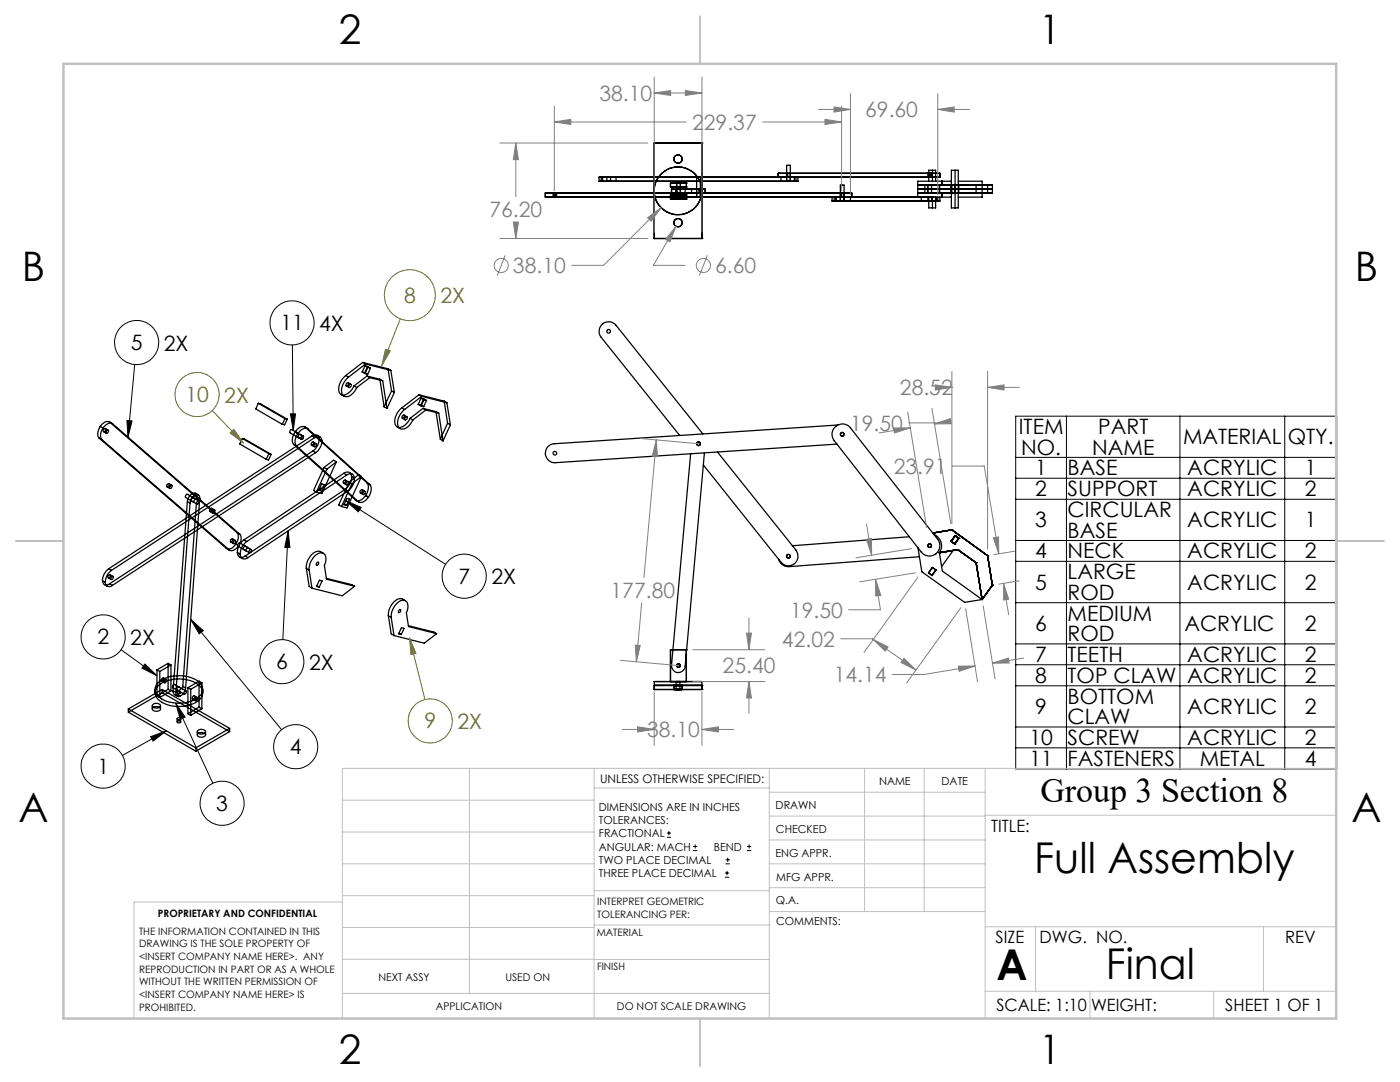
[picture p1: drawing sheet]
<svg xmlns="http://www.w3.org/2000/svg" width="279mm" height="216mm" viewBox="0 0 279 216" stroke-linecap="round" stroke-linejoin="round" font-family="sans-serif">
<g fill="none" stroke="#000" stroke-width=".25">
<path d="M108.8 38.5h1.8M108.8 39.3h1.8M108.8 38.5h2.1v.8h-2.1M108.8 38.5v.8M110.4 38.5h.7zM110.4 39.3h.7zM110.4 38.5v.8M110.6 39.3h57.4M110.6 38.5h57.4M110.6 38.5v.8M111.1 38.5v.8M119.6 35.3v.9"/>
<path d="M120 35.3h-.4h.7M120 36.2h-.4h.7M120 35.3h65.7M120 36.2h38.9M120 35.3v.9M120.3 35.3h2.6v.9h-2.6M120.3 35.3v.9M121.1 35.3h.7zM121.1 36.2h.7zM121.1 35.3v.9M121.8 35.3v.9M130.6 28.5h.1"/>
<path d="M130.6 28.5v19.1M130.6 28.5h9.5M133.8 37.3h.1M133.8 36.5h.1M133.8 38.9h.1M133.8 39.7h.1M133.8 36.5v.8M133.8 38.9v.8M133.8 37.3h3.2M133.8 36.5h3.2M133.8 38.9h3.2M133.8 39.7h3.2"/>
<path d="M134 37.7h6.7M134 37.7h2.7v.8h-2.7zM135 36.5h.8v3.2h-.8zM135 37.3h.8M135 38.9h.8M135 37.8l-.1 .3 .1 .2M137 37.3h.1M137 36.5h.1M137 38.9h.1M137 39.7h.1M137 36.5v.8M137 38.9v.8"/>
<path d="M139 36.2h.8zM139 39.3h.8M139 38.5h.8zM139 35.3v4M139.1 35.3h.7zM139.5 37.7h-1.5v.8h1.5M139.5 37.7h1.2M139.5 37.7v.8M139.7 36.2a4.8 4.8 0 0 0-8.2-.9 4.8 4.8 0 0 0 3.2 7.6 4.8 4.8 0 0 0 5.1-6.5M139.8 35.3v4M140.1 28.5h.1M140.1 28.5v19.1"/>
<path d="M140.7 37.7v.8h-1.2M155.3 34.6h1.9M155.3 34.6h2.4M155.3 35.3h1.7M155.3 34.6h.1M155.3 35.3h.1M155.3 34.6v.7M157 36.2v-3.2h.7v3.2M157 36.2h.7M157 35.3h.7M157 35.3h-1.1v.9h1.1M157.2 34.6v.7h-1.9"/>
<path d="M157.2 34.6h28.5M157.7 35.3h.8M157.7 36.2h.8M158.5 35.3h.7h-.3v.9M158.5 36.2h.7h-.3M158.5 35.3v.9M159.2 35.3v.9M166.1 39.3v.8M166.8 39.3h-.7h.4v.8M166.8 39.3v.8M166.9 39.3h2.8v.8h-2.8M167.7 39.3h.8z"/>
<path d="M167.7 38.5h2.3M168 38.5h2M168 39.3h2M168 38.5v.8M168.5 39.3h1.5M168.5 39.3h17.9M170 38.5v.8M183.9 39.3v.8h2.8M184.6 37.7h13.4M184.6 36.9v1.6M185.1 38.5h-1.9h4.7v.8M185.1 37.7h-1.9h4.3"/>
<path d="M185.1 36.9v1.6M185.1 36.9h12.9v1.6h-12.9M185.2 34.6h.7zM185.2 35.3h.7zM185.2 37.7h.7zM185.2 34.6v.7M185.2 39.3v.8M185.3 36.2v-2.2h1.4v2.2M185.3 39.3v2.2h1.4v-2.2M185.7 34.6h1.9M185.7 35.3h1.9M185.7 34.6v.7"/>
<path d="M185.9 34.6v.7M185.9 36.9v1.6M185.9 39.3v.8M186.1 34v2.2M186.1 39.3v2.2M186.8 39.3v.8h.8h-.5M187.1 39.3v.8M187.5 36.9v1.6M187.5 34.6h-2.1v.7h2.1M187.5 34.6v.7M187.5 34.6h.1M187.5 35.3h.1"/>
<path d="M187.6 39.3v.8M187.9 36.2h-4.7v3.1h4.7M187.9 36.2v.7h-4.7h1.9M187.9 39.3h2M187.9 36.2h2M188.1 36.2v.7M188.1 38.5v.8M189.8 36.9v1.6M189.9 34h1.3v7.5h-1.3zM190 36.9v1.6M190.6 34v7.5M191.2 36.2h4.8v3.1h-4.8"/>
<path d="M191.3 36.9v1.6M194.8 36.9v1.6M197.1 36.9v1.6M130.6 47.6h.1M130.6 47.6h9.5M140.1 47.6h.1M166.5 40.1h-.4h.7M166.5 40.1h1.2M167.7 40.1v-3.2h.8v3.2M167.7 40.1h.8M168.5 40.1h18.6M185.2 40.1h.7z"/>
<path d="M68.1 78.7l.6 .4M69 74.9a3.1 3.1 0 0 0-1.2 3.6 1.16 1.16 0 0 0 1.7-.1l.7-.6 .5-.8M69 74.9l.6 .3M69.1 77l.6 .3M69.1 76.5l.2-.2a.3 .3 0 0 1 .2 .5 .3 .3 0 0 1-.5 .1zM69.5 76.3l.5 .4M69.6 75.2a3.1 3.1 0 0 0-1.2 3.6 1.31 1.31 0 0 0 2-.3l.8-1.2M69.8 76.7h.1a.31 .31 0 0 1 .1 .4 .31 .31 0 0 1-.4 .1zM70.7 77l.5 .3M72.3 74.2l.5 .3M72.3 74.2l.5 .2M72.4 72.3l-3.4 2.6"/>
<path d="M72.4 72.3l.6 .3M72.4 72.3l5 1.3M72.8 74.4l.6 .3M72.8 73l.6 .1M72.8 73l.6 .3M72.8 73l-.5 1.2M72.8 74.5l.6 .2M73 72.6l-3.4 2.6M73 72.6l5 1.3M73.2 75l-2.5 2M73.2 75l.6 .4M73.2 75l2.6 .7"/>
<path d="M73.4 73.1l.5 .3M73.4 73.1l-.6 1.3M73.4 73.3l.5 .1M73.4 73.3l-.6 1.2M73.8 75.4l-2.6 1.9M73.8 75.4l2.6 .6M73.9 73.4l-.5 1.3M75.8 75.7l.6 .3M75.8 75.7l.9 5.5M76.4 76l.8 5.5M77.4 73.6l.6 .3M77.4 73.6l.7 4.4"/>
<path d="M78 73.9l.7 4.4M78.1 78l.6 .3M78.1 78l-1.4 3.2M78.7 78.3l-1.5 3.2M83.6 78.8l-3.4 2.6M83.6 78.8l.6 .3M83.6 78.8l5.1 1.2M84 79.4l.6 .2M84 79.4l.6 .4M84 79.4l-.5 1.3M84.2 79.1l-3.4 2.6M84.2 79.1l5 1.3"/>
<path d="M84.6 79.6l.5 .3M84.6 79.6l-.6 1.2M84.6 79.8l.5 .1M84.6 79.8l-.6 1.2M85.1 79.9l-.5 1.2M19.8 87.4l25.4 22M19.8 87.4l.6 .3M20 85.1a1.5 1.5 0 0 1 1.9-.9l25.4 22.1M20 85.1a1.98 1.98 0 0 0-.2 2.3M20 85.1l.6 .3M20.4 87.7l25.3 22a1.4 1.4 0 0 0 1.9-.7M20.6 85.4a1.98 1.98 0 0 0-.2 2.3"/>
<path d="M20.7 85.7l.2-.2a.33 .33 0 0 1 .2 .4 .33 .33 0 0 1-.4 .2zM20.7 86.1l.5 .4M21 85.5l.6 .3M21.2 86l.3-.2a.32 .32 0 0 1 .1 .5 .32 .32 0 0 1-.4 .1zM21.8 84.2l.7 .4M22.5 84.6a1.5 1.5 0 0 0-1.9 .8M22.5 84.6l25.3 22M33.3 97.2l.6 .3M33.5 96.6l.2-.1a.33 .33 0 0 1 0 .4 .33 .33 0 0 1-.4 .1zM33.7 96.5l.6 .3M33.9 97l.3-.2a.33 .33 0 0 1 .1 .4 .33 .33 0 0 1-.4 .2zM38.3 99.4l.2-.1 .6 .3a.43 .43 0 0 0-.4 .7l-.6-.5z"/>
<path d="M38.4 98.4a2.18 2.18 0 0 0-1 1.7M38.4 98.4a.61 .61 0 0 1 .7 .1 .61 .61 0 0 1 .2 .7M38.4 98.4l.6 .3M39 98.7a2.36 2.36 0 0 0-1.1 1.7M39 98.7a.61 .61 0 0 1 .7 .1 .61 .61 0 0 1 .2 .7M39 98.4l.6 .3M39.3 99.2l.6 .3M39.3 99.2v.5M39.7 99.9l-2.3-1.3a.46 .46 0 0 0-.4 .7l2.3 1.3M39.9 99.5l-2.9 37.8M48.4 87.5l-.6 1.1 5.3 3.1M48.4 87.5l5.3 3"/>
<path d="M48.4 87.5l.4 .1 5.3 3.1M51.5 80.5l-.5 1.1 5.3 3.1M51.5 80.5l5.4 3M51.5 80.5l.5 .1 5.3 3M53.7 90.5l-.6 1.2M53.7 90.5l.4 .2M54.1 90.7l-.5 1.1-.5-.1M56.9 83.5l-.6 1.2M56.9 83.5l.4 .1M57.3 83.6l-.5 1.2-.5-.1M57.9 85.9l.3-.2 2.3 1.3-.6-.3a.37 .37 0 0 0-.3 .2 .37 .37 0 0 0 0 .4l.5 .4-2.2-1.3zM58.6 88.7l12.3 11.1"/>
<path d="M58.6 88.7l.6 .3M58.9 86.2a2.14 2.14 0 0 0-.3 2.5M58.9 86.2l.5 .3M58.9 86.1l.6 .4M58.9 86.1v.1M59.2 89l12.3 11.1M59.4 86.5a1.99 1.99 0 0 0-.2 2.5M59.5 86.5h-.1M60.1 87.2l.3-.2a.33 .33 0 0 1 .1 .4 .33 .33 0 0 1-.4 .2zM60.8 85.2l.6 .3M60.9 85.3a1.52 1.52 0 0 0-2 .8M60.9 85.3l12.3 11"/>
<path d="M60.9 85.3l.6 .3M61.5 85.6a1.52 1.52 0 0 0-2 .9M61.5 85.6l12.3 11.1M62.2 88.8l.5 .3M62.2 88.3l.2-.1a.34 .34 0 0 1 .1 .4 .34 .34 0 0 1-.4 .2zM62.3 87a.82 .82 0 0 1 .9-.2 .82 .82 0 0 1 .5 .8M62.3 87l-40.6 26.5M62.3 87l.5 .3M62.4 90l-40.5 26.5M62.4 90l.6 .3M62.5 88.2l.6 .3M62.8 88.6l.2-.1a.3 .3 0 0 1 .1 .4 .3 .3 0 0 1-.4 .1z"/>
<path d="M62.8 87.3a.82 .82 0 0 1 1-.2 .82 .82 0 0 1 .4 .8M62.8 87.3l-40.5 26.5M63 90.3l-40.6 26.5M63.3 86.9l.6 .3M63.7 87.6a2.91 2.91 0 0 1-1.3 2.4M63.7 97.6l.5 .3M63.7 87.6l.5 .3M64.2 96.6l.5 .1-.5 1.2-.6-.1zM64.2 87.9a2.91 2.91 0 0 1-1.2 2.4M64.7 93.3l.5 .3M64.7 93.3l-2.1 4.6 .5 .3M65.2 93.6l-2.1 4.6"/>
<path d="M67.1 92.1l-1.9 1.5M67.1 92.1l-2.9 6.4-1.1-.3M67.1 92.1l-.5-.3-1.9 1.5M68.5 96.4l.6 .3M68.6 94.4a.89 .89 0 0 1 1-.2 .89 .89 0 0 1 .6 .9M68.6 95.9l.2-.1a.3 .3 0 0 1 .1 .4 .3 .3 0 0 1-.4 .1zM68.6 94.4l-19.9 13.3M68.6 94.4l.6 .4M68.8 97.7l-19.9 13.2M68.8 97.7l.6 .3M68.9 95.8l.6 .3M69.2 94.8a.89 .89 0 0 1 1-.2 .89 .89 0 0 1 .5 .8"/>
<path d="M69.2 96.2l.2-.1a.3 .3 0 0 1 .1 .4 .3 .3 0 0 1-.5 .1zM69.2 94.8l-20 13.3M69.2 99.4l.5 .2-.5 1.2-.5-.1zM69.4 98l-19.9 13.3M69.7 96.2l.5 .3M69.7 96.2l-2.1 4.6 .6 .3M69.7 94.3l.6 .3M70.2 95.1a3.1 3.1 0 0 1-1.4 2.6M70.2 95.1l.5 .4M70.2 95.1l.5 .3M70.2 95.1h.1M70.2 96.5l-2 4.6"/>
<path d="M70.7 95.5a3.1 3.1 0 0 1-1.3 2.5M70.7 95.4v.1M70.9 99.8l.6 .3M71 99.8l.6 .4M71.9 97.9l.3-.2a.32 .32 0 0 1 .1 .4 .32 .32 0 0 1-.4 .1zM71.9 98.4l.6 .3M72.1 95.1l-.5-.4-1.9 1.5M72.1 95.1l-1.9 1.4M72.1 95.1l-2.8 6.3-1.1-.3M72.3 97.7l.5 .3M72.5 98.2l.2-.2a.3 .3 0 0 1 .2 .5 .3 .3 0 0 1-.5 .1zM73 98.9a1.52 1.52 0 0 1-2.1 .9"/>
<path d="M73 98.9l.5 .3M73 98.8l.6 .4M73 98.8v.1M73.2 96.3a2.19 2.19 0 0 1-.2 2.5M73.2 96.3l.6 .4M73.5 99.2a1.52 1.52 0 0 1-2 .9M73.6 99.2h-.1M73.8 96.7a2.14 2.14 0 0 1-.2 2.5M76.7 81.2l.5 .3M79.3 85.2l.5 .3M80.2 81.4a3.1 3.1 0 0 0-1.2 3.6 1.59 1.59 0 0 0 2.4-.7l.4-.8M80.2 81.4l.6 .3"/>
<path d="M80.3 83.5l.6 .3M80.4 82.9l.1-.1a.31 .31 0 0 1 .2 .4 .31 .31 0 0 1-.5 .1zM80.6 82.8l.6 .3M80.8 81.7a3.1 3.1 0 0 0-1.2 3.6 1.53 1.53 0 0 0 2.3-.7l.5-.8M81 83.2l.1-.1a.29 .29 0 0 1 .1 .5 .29 .29 0 0 1-.4 0zM81.8 83.5l.6 .3M83.5 80.7l.5 .3M83.5 80.7l.5 .1M84 80.8l.6 .3M84 81l.6 .1M84.4 81.5l-2.6 2M84.4 81.5l.6 .3"/>
<path d="M84.4 81.5l2.6 .6M85 81.8l-2.6 2M85 81.8l2.6 .6M87 82.1l.6 .3M87 82.1l.9 5.5M87.6 82.4l.8 5.6M87.9 87.6l.5 .4M88.7 80l.5 .4M88.7 80l.6 4.5M89.2 80.4l.7 4.4M89.3 84.5l.6 .3M89.3 84.5l-1.4 3.1"/>
<path d="M89.9 84.8l-1.5 3.2M140.3 86.6l-17.4-21.7a1.91 1.91 0 0 0-2.6-.3 1.91 1.91 0 0 0-.3 2.7l15.6 19.6M140.6 90.4l-3.9 42.5a1.36 1.36 0 0 1-1.4 1.3 1.36 1.36 0 0 1-1.3-1.5l3.8-42.1M143.2 90.2l15.7 19.6a1.92 1.92 0 0 1-.4 2.7 1.92 1.92 0 0 1-2.6-.3l-15.5-19.4M166.8 85.1a2.03 2.03 0 0 1 2.9 .3l17.4 22.2a2.07 2.07 0 0 1-.3 2.9 2.07 2.07 0 0 1-2.9-.3l-17.4-22.3a2.01 2.01 0 0 1 .3-2.8zM167.2 84.8l-56.6 3.7a1.89 1.89 0 0 0-1.8 2.1 1.89 1.89 0 0 0 2.1 1.7l56.1-3.7M20.5 115.9a.82 .82 0 0 0 .5 .8 .82 .82 0 0 0 .9-.2M20.5 115.9l.5 .3M20.8 116.7l.6 .3M21 116.2a.8 .8 0 0 0 .5 .8 .8 .8 0 0 0 .9-.2M21.6 115.3l.6 .3M21.7 113.5a2.91 2.91 0 0 0-1.2 2.4"/>
<path d="M21.7 114.8l.2-.1a.32 .32 0 0 1 .1 .4 .32 .32 0 0 1-.5 .1zM21.7 113.5l.6 .3M21.9 116.5l.5 .3M22 114.7l.5 .3M22.2 115.1l.2-.1a.3 .3 0 0 1 .1 .4 .3 .3 0 0 1-.4 .1zM22.3 113.8a2.91 2.91 0 0 0-1.3 2.4M37.4 100.1l-2.9 37.8M37.4 100.1l.5 .3M37.9 100.4l-2.8 37.8M39.2 100.5l-2.7 36.4M39.4 100l.2-.1a.35 .35 0 0 1 .1 .5 .35 .35 0 0 1-.5 .1zM41.9 102.1l.5 .3"/>
<path d="M41.9 101.6l.3-.2a.34 .34 0 0 1 .1 .5 .34 .34 0 0 1-.5 .1zM42.3 101.4l.5 .3M42.5 101.9l.2-.2a.34 .34 0 0 1 .1 .5 .34 .34 0 0 1-.4 .1zM45.2 109.4l.6 .4M46 108.1l.6 .4M46.1 107.6l.3-.1a.35 .35 0 0 1 0 .4 .35 .35 0 0 1-.4 .2zM46.4 107.5l.6 .3M46.7 107.9l.1-.1a.3 .3 0 0 1 .2 .5 .3 .3 0 0 1-.5 .1zM47.1 108.5a1.42 1.42 0 0 1-1.9 .9M47.1 108.5l.3 .3M47.3 106.3a1.93 1.93 0 0 1-.2 2.2M47.3 106.3l.5 .3"/>
<path d="M47.4 110.3a.89 .89 0 0 0 .5 .9 .89 .89 0 0 0 1-.3M47.4 110.3l.5 .3M47.8 111.1l.6 .3M47.8 106.6l.3 .6-.2 1.2M47.9 110.6a.89 .89 0 0 0 .6 .9 .89 .89 0 0 0 1-.2M47.9 110.6h.1M48.7 107.7a3.2 3.2 0 0 0-1.3 2.6M48.7 109.1l.2-.1 .7 .3a.41 .41 0 0 0-.4 .2 .41 .41 0 0 0 0 .5l-.6-.4zM48.7 107.7l.5 .4M48.9 110.9l.6 .4M49.2 108.1a2.99 2.99 0 0 0-1.3 2.5M49.8 109.7l.3-.1a.35 .35 0 0 1 0 .5 .35 .35 0 0 1-.4 .1z"/>
<path d="M50.1 109.6l-2.2-1.3a.46 .46 0 0 0-.4 .7l2.2 1.3M61.1 113.4l.6 .3M61.1 113.4l.6 3.6 .6 .4M61.7 113.7a3.4 3.4 0 0 1 2.4-3.4 1.02 1.02 0 0 1 1 1.3l-.4 1.2 .5 2.8 5.6 1.4M61.7 113.7l.6 3.7M63.2 112.3l.2-.2a.31 .31 0 0 1 .1 .5 .31 .31 0 0 1-.4 .1zM63.2 116.9l.5 .3M63.7 115.8l.6 .1-.6 1.3-.5-.2zM64.6 110.4a1.68 1.68 0 0 0-2.7 .6l-.6 1.2-.2 1.2M65.1 115.4l5.1 1.3 .6 .3M68.7 100.6l.5 .2M70.8 117l-2.5 1.9-6-1.5"/>
<path d="M80.9 119.9a1.68 1.68 0 0 0-2.6 .6l-.7 1.2-.1 1.2M181.5 107.1l-23.4 1.8M183.2 109.3l.8 4.8 8.5 6.1 3.5-.6M183.5 111.1l-26 2a1.99 1.99 0 0 1-2.1-1.5M186.1 113.2l.7 .5-.8 1.2-.7-.6zM186.1 113.3l.6 .4-.7 1.1-.7-.5zM186.4 106.6a2.43 2.43 0 0 1 1.1 3.7M187.5 110.3l2.7-.4-2.3 3.1M187.5 110.3l.6 3.6 7.9 5.7M189.8 108h.1M189.8 108l.7 .5M190 105.7h.1"/>
<path d="M190 105.7l-3.8 .7M190 105.7l7.1 5.2M190.5 108.5h.1M190.6 106.9h.1M190.6 107l.6 .5-.7 .9-.6-.4zM190.6 106.9l.7 .5M190.6 106.9l-.8 1.1M191.1 109.7h.1M191.1 109.7l-3.6 .6M191.1 109.7l3.7 2.6M191.3 107.4h.1M191.3 107.4l-.8 1.1"/>
<path d="M194.8 112.3h.1M194.8 112.3l1.2 7.3M197.1 110.9h.1M197.1 110.9l.9 5.9M198 116.8h.1M198 116.8l-2 2.8M30.9 137.6v.6M31.3 133.7l.6 .3M31.3 133.7v5.2M31.3 138.9l.6 .3M31.7 136.1a7 7 0 0 1 8.2 .1 1.93 1.93 0 0 1-.6 3.2 7.1 7.1 0 0 1-7.8-.5 1.83 1.83 0 0 1 .2-2.8zM31.7 136.7a6.9 6.9 0 0 1 8.2 .2 1.9 1.9 0 0 1-.6 3.1 6.9 6.9 0 0 1-7.8-.4 1.83 1.83 0 0 1 .2-2.9z"/>
<path d="M31.9 134v5.2M32.2 135.9l.6 .3M32.3 138.2l13.5 7.8M32.3 137.6l13.5 7.7M32.3 137.6v.6M32.3 138.2l-6.7 3.9M32.3 137.6l-6.7 3.9M32.4 135.3h.1a.34 .34 0 0 1 .1 .4 .34 .34 0 0 1-.4 .2zM32.6 135.3l.6 .3M32.9 135.7l.2-.1a.32 .32 0 0 1 .1 .4 .32 .32 0 0 1-.4 .2zM33.5 137.5l.6 .4M33.5 132.4l-2.2 1.3"/>
<path d="M33.5 132.4v5.1M33.5 132.4l.6 .3M33.5 137.5l-2.2 1.4M34.1 132.7l-2.2 1.3M34.1 132.7v5.2M34.1 137.9l-2.2 1.3M34.5 137.9a.62 .62 0 0 0 .2 .6 .62 .62 0 0 0 .7 .1M34.5 137.9l.6 .3M34.9 138.6l.5 .3M35.1 138.2a.62 .62 0 0 0 .2 .6 .62 .62 0 0 0 .7 .1M35.3 137.7a.42 .42 0 0 1 .4-.6l.6 .3a.44 .44 0 0 0-.4 .6M35.4 138.6l.6 .3"/>
<path d="M35.5 138.1h.4a.28 .28 0 0 1-.1 .4 .28 .28 0 0 1-.3-.1l-.2-.2zM35.7 137.8l-.4-.2v.6M36 138.1l-.6 .5M36.1 138.1v.1M36.5 136.9l-.1 .5M36.5 136.9l.5 .4M36.6 138.4l-.6 .5M36.8 138l.2-.1a.34 .34 0 0 1 .1 .4 .34 .34 0 0 1-.4 .1zM37 137.3l-.1 .5M37.1 137.9l-2.2-1.3a.42 .42 0 0 0-.4 .6l2.3 1.3M37.5 137.2l.6 .3M37.5 137.2v5.2"/>
<path d="M38.1 137.5v5.2M38.4 139.5l.6 .3M38.6 138.9l.1-.1a.34 .34 0 0 1 .1 .5 .34 .34 0 0 1-.4 .1zM38.8 138.9l.6 .3M39.1 139.3l.2-.1a.32 .32 0 0 1 .1 .4 .32 .32 0 0 1-.5 .1zM39.7 135.9l-2.2 1.3M39.7 135.9v5.2M39.7 135.9l.6 .3M40.3 136.2l-2.2 1.3M40.3 136.2v5.2M40.5 137.6v.6M77.5 122.9l.6 .3"/>
<path d="M77.5 122.9l.6 3.6 .5 .3M78.1 123.2a3.4 3.4 0 0 1 2.3-3.4 1.02 1.02 0 0 1 1 1.2l-.3 1.3 .4 2.7 5.6 1.4M78.1 123.2l.5 3.6M79.6 126.3l.5 .3M79.7 121.7l.1-.1a.31 .31 0 0 1 .1 .4 .31 .31 0 0 1-.4 .1zM80.1 125.2l.5 .2-.5 1.2-.5-.1zM81.5 124.8l5.1 1.3 .5 .3M87.1 126.4l-2.4 1.9-6.1-1.5M130.6 136.8h9.5zM130.6 136h9.5zM130.6 137.6h.1M130.6 136.8h.1"/>
<path d="M130.6 136v1.6M130.6 137.6h9.5M130.6 136.8h9.5M133.8 129.6h.1M133.8 136h.1M133.8 129.6h3.2M133.8 136h3.2M133.8 129.6v6.4M134.5 137.6h1.6zM134.5 136.8h1.6zM134.5 136.8v.8M134.9 136.8h.8z"/>
<path d="M134.9 136h.8zM134.9 137.6h.8zM134.9 136v1.6M135.7 136v1.6M136.1 136.8v.8M137 129.6h.1M137 136h.1M137 129.6v6.4M140.1 136.8h.1M140.1 137.6h.1M140.1 136v1.6M25.6 141.5l13.5 7.7"/>
<path d="M25.6 142.1l13.5 7.8M25.6 141.5v.6M30.4 140.8v.7M30.5 141.2a.98 .98 0 0 1 1.5 .3 .95 .95 0 0 1-1.6 0zM30.5 140.6a.98 .98 0 0 1 1.5 .2 .9 .9 0 0 1-.8 .5 .9 .9 0 0 1-.8-.6zM32 140.8v.7M35.3 143.4v.6M35.4 143.3a.39 .39 0 0 1 .7 .2 .36 .36 0 0 1-.4 .2 .36 .36 0 0 1-.3-.4zM35.5 143.9h.4a.28 .28 0 0 1-.1 .4 .28 .28 0 0 1-.3-.1l-.2-.2zM36.1 143.4v.6M37.5 142.4l.6 .3M39.1 149.2v.7"/>
<path d="M39.4 146v.6M39.5 146.4a1.03 1.03 0 0 1 1.5 .2 .98 .98 0 0 1-1.6 .1zM39.5 145.8a1.03 1.03 0 0 1 1.5 .2 .98 .98 0 0 1-1.6 0zM39.7 141.1l.6 .3M39.7 141.1l-2.2 1.3M40.3 141.4l-2.2 1.3M41 146v.6M45.8 145.3l-6.7 3.9M45.8 146l-6.7 3.9M45.8 145.3v.7"/>
<circle cx="135.3" cy="31.7" r=".83"/>
<circle cx="135.3" cy="44.4" r=".83"/>
<circle cx="121.5" cy="66.1" r=".36"/>
<circle cx="110.7" cy="90.4" r=".36"/>
<circle cx="139.4" cy="88.6" r=".36"/>
<circle cx="139.4" cy="88.6" r=".37"/>
<circle cx="168.1" cy="86.6" r=".36"/>
<circle cx="168.1" cy="86.7" r=".37"/>
<circle cx="157.3" cy="111" r=".36"/>
<circle cx="157.4" cy="111" r=".36"/>
<circle cx="185.5" cy="108.9" r=".35"/>
<circle cx="185.5" cy="108.9" r=".38"/>
<circle cx="135.4" cy="132.8" r=".37"/>
</g>
<g fill="none" stroke="#808080" stroke-width=".2">
<path d="M130.6 18.6l3.2-.5v.9zM130.6 18.6h.1M130.6 15.4v30.9M130.6 18.6h9.5M136.8 18.1l3.3 .5-3.3 .4zM140.1 15.4v30.9M169.7 18.7v20.1M187.1 18.7v20.1M99.8 28.5h29.5M102.9 28.5l.6 3.4h-1.1zM102.9 28.5v10.8M110.6 24.3l3.3-.5v1z"/>
<path d="M110.6 21.2v16.9M110.6 24.3h26.3M152.2 24.3h15.8M163.4 21.8h6.3M164.6 23.8l3.4 .5-3.4 .5zM166.4 21.3l3.3 .5-3.3 .6zM168 21.2v16.9M187.1 21.8l3.3-.5v1.1zM187.1 21.8h6.4M99.8 47.6h29.5M100.8 50.9l-1.6 4.1M102.4 44.3h1.1l-.6 3.3z"/>
<path d="M102.9 44.3v3.3M129.3 43.4l2.6-1.9-1.9 2.6zM131.9 41.5l-11.5 11.5h-6.3M134.9 45.2l-1.2 3.1-.9-.5zM134.9 45.2l-4.5 7.8h6.3M141.2 50.9l-1.6 4.1M186.7 76.8l3.3 .5-3.3 .5zM190 77.3h.1M190 74.1v30.4M197.1 77.3l3.3-.5v1zM197.1 74.1v35.5M197.1 77.3h6.3"/>
<path d="M127.8 87.5l11.7 1M131 87.8l.2 3.3-1-.1zM131 87.8l-2.5 27.5M178.3 85.4h3.4l-3.2 1zM181.2 82.2l3.7 23.1M181.4 84.4h6.3l-1.2 .2M181.7 85.4l-6.3 1M186 81.5l3.8 23M186.5 84.6l3.2-1.1 .1 1.1zM190.1 93h6.3l2.9 17.5M172.9 107.6l1-.1 .1 3.3zM172.9 104.5l1.1 6.3"/>
<path d="M174.7 115.6l1.1 3.2-1 .1zM174.7 115.6l1 6.1h-6.3M181.9 109.5l-11.1 1.8M182.7 114.3l-11.1 1.8M183.2 115.1l-10.8 15.1M198.3 107.3l1-.2v3.4zM200.3 116.4l1 3.2-1 .1zM200.3 116.4l1 6.3M202.5 110l-4.2 .7M203.4 115.9l-4.1 .7M123.8 131.8l11.7 1M126.8 128.7l1 .1-.8 3.2z"/>
<path d="M128.1 120.3l-1.1 11.7M130.6 138v10.7M138.3 136h14.3M138.3 129.6h14.3M140.1 138v10.7M149 126.3h1l-.5 3.3zM149.5 136l.5 3.3h-1zM149.5 123.3v6.3M149.5 136v6.3M167.8 127.5h6.3l.2 .1M174.3 127.6l2.9 1.5-.5 .8zM174.3 127.6l8.5 6.1"/>
<path d="M180.4 131.4l2.4 2.3-3-1.5zM191.2 132.9h3.4l-3.2 1zM191.8 121.2l-10.9 15.1M192.7 121.5l2.4 14.5M194.6 132.9l-10.2 1.7h-6.3M196.2 120.9l2.4 14.6M198.1 132.3l3.2-1 .1 1zM204.3 131.3l-6.2 1M124.2 145.6h6.4M127.2 145l3.4 .6-3.4 .4zM140.1 145.6l3.3-.6v1zM140.1 145.6h6.3"/>
<circle cx="100" cy="53" r="1.42"/>
<circle cx="140.4" cy="53" r="1.42"/>
</g>
<g fill="none" stroke="#000" stroke-width=".2">
<path d="M26.9 72.7l-1.4 14.5M58.3 68.8l.2 17.1M25.3 83.9l1.1 .1-.9 3.2zM58 82.6h1l-.5 3.3zM69 99.9l3.1 1.3-.6 .9zM69 99.9l19.9 12.7M202.7 83h64.1v70.4h-64.1zM202.7 91.3h64.1M202.7 95.4h64.1M202.7 99.6h64.1M212.8 83v70.4M235.5 83v70.4"/>
<path d="M256.4 83v70.4M57.5 105.9l.4 3.4-1.1-.1zM57.5 105.9l-1.1 21.7M202.7 107.8h64.1M202.7 112h64.1M24.2 129.6l7.1 5.2M28.9 132.5l2.4 2.3-3-1.5zM38.1 123.6l2.5 2.2-.8 .7zM38.1 123.6l18.1 22M202.7 120.3h64.1M202.7 128.5h64.1M202.7 132.6h64.1"/>
<path d="M202.7 136.8h64.1M30.1 147l3.1-1.2-2.6 2.1zM33.2 145.8l-8.8 4.9M35.1 140.3l1.8 2.8-.9 .4zM35.1 140.3l7.4 16M202.7 145.1h64.1M202.7 149.2h64.1M133.1 167.1h.8M133.1 166.2h.8M133.5 165.8v.9M138.3 169.7h.8M138.3 168.9h.8"/>
<path d="M138.7 168.5v.8M144.7 175h.8M144.7 174.2h.8M144.8 172.4h.9M144.8 171.6h.9M145.1 173.8v.8M145.2 171.1v.9M149.1 169.7h.8M149.1 168.9h.8M149.5 168.5v.8"/>
<circle cx="27.3" cy="68.4" r="4.4"/>
<circle cx="58.3" cy="64.4" r="4.4"/>
<circle cx="92.6" cy="115" r="4.4"/>
<circle cx="20.6" cy="127.1" r="4.4"/>
<circle cx="56.3" cy="132" r="4.4"/>
<circle cx="20.6" cy="152.9" r="4.4"/>
<circle cx="59" cy="149" r="4.4"/>
<circle cx="44.3" cy="160.3" r="4.4"/>
</g>
<g fill="none" stroke="#808000" stroke-width=".2">
<path d="M76.9 69.7l1 .3-1.7 2.9zM79.9 63.6l-3.7 9.3M42.4 81.9l6.2 6.5M45.9 86.4l.8-.7 1.9 2.7zM81.7 127.3l1.3 3.1-1 .2zM81.7 127.3l3.1 12.3"/>
<circle cx="81.8" cy="58.9" r="5.1"/>
<circle cx="39.3" cy="78.7" r="4.4"/>
<circle cx="85.9" cy="143.9" r="4.4"/>
</g>
<g fill="none" stroke="#c0c0c0" stroke-width=".2">
<path d="M68.3 159.7h50.3M93.7 153.3v44.9M118.6 153.3v49.9M118.6 157.2h34.9M153.5 153.3v49.9M153.5 158.1h43.1M172.5 153.3v28.6M184.4 153.3v28.6M196.6 153.3v49.9M266.7 153.3h-198.4v49.9M68.3 178.7h50.3M68.3 172.4h50.3"/>
<path d="M68.3 166h50.3M68.3 180h-41.6v23.2M118.6 177.7h35M153.5 167.6h43.1M153.5 162.8h43.1M153.5 172.4h43.1M153.5 177.1h43.1M196.6 162.7h70.1M68.3 198.2h85.2M68.3 191.4l85.2 .1M68.3 185.1h50.3M118.6 184.6h35"/>
<path d="M153.6 181.9h43M196.6 197.8h70.1M196.6 184.9h70.1M206.7 184.9v12.9M217.5 197.8v5.4M242.2 197.8v5.4M252.2 184.9v12.9"/>
</g>
<path d="M139.7 3.2v9.5M3.1 107.9h9.6M266.7 107.9h9.5M139.7 203.2v9.6" fill="none" stroke="#c0c0c0" stroke-width=".25"/>
<path d="M12.7 12.7h254v190.5h-254z" fill="none" stroke="#c0c0c0" stroke-width=".5"/>
<path d="M25.3 83.9l1.1 .1-.9 3.2zM57.5 105.9l.4 3.4-1.1-.1zM30.1 147l3.1-1.2-2.6 2.1zM28.9 132.5l2.4 2.3-3-1.5zM38.1 123.6l2.5 2.2-.8 .7zM35.1 140.3l1.8 2.8-.9 .4zM58 82.6h1l-.5 3.3zM69 99.9l3.1 1.3-.6 .9z" fill="#000"/>
<path d="M76.9 69.7l1 .3-1.7 2.9zM81.7 127.3l1.3 3.1-1 .2zM45.9 86.4l.8-.7 1.9 2.7z" fill="#808000"/>
<path d="M131 87.8l.2 3.3-1-.1zM126.8 128.7l1 .1-.8 3.2zM180.4 131.4l2.4 2.3-3-1.5zM174.3 127.6l2.9 1.5-.5 .8zM174.7 115.6l1.1 3.2-1 .1zM172.9 107.6l1-.1 .1 3.3zM191.2 132.9h3.4l-3.2 1zM198.1 132.3l3.2-1 .1 1zM127.2 145l3.4 .6-3.4 .4zM140.1 145.6l3.3-.6v1zM149.5 136l.5 3.3h-1zM149 126.3h1l-.5 3.3zM197.1 77.3l3.3-.5v1zM186.7 76.8l3.3 .5-3.3 .5zM186.5 84.6l3.2-1.1 .1 1.1zM178.3 85.4h3.4l-3.2 1zM198.3 107.3l1-.2v3.4zM200.3 116.4l1 3.2-1 .1zM130.6 18.6l3.2-.5v.9zM136.8 18.1l3.3 .5-3.3 .4zM102.9 28.5l.6 3.4h-1.1zM102.4 44.3h1.1l-.6 3.3zM129.3 43.4l.7 .7 1.9-2.6zM164.6 23.8l3.4 .5-3.4 .5zM110.6 24.3l3.3-.5v1zM166.4 21.3l3.3 .5-3.3 .6zM187.1 21.8l3.3-.5v1.1zM134.9 45.2l-2.1 2.6 .9 .5z" fill="#808080"/>
<g font-size="8.5">
<text x="206.4" y="174.2">Full Assembly</text>
<text x="198.9" y="195.5">A</text>
<text x="220.7" y="195.4">Final</text>
</g>
<g font-size="8.1">
<text x="67.6" y="8.9">2</text>
<text x="207.3" y="8.9">1</text>
<text x="4.4" y="56.1">B</text>
<text x="270.4" y="56.1">B</text>
<text x="3.7" y="164.1">A</text>
<text x="269.7" y="164.1">A</text>
<text x="67.6" y="212.4">2</text>
<text x="207.3" y="212.4">1</text>
</g>
<text font-size="6.9" x="207.6" y="160.1">Group 3 Section 8</text>
<g font-size="4.2" fill="#808080">
<text x="119.6" y="20.1">38.10</text>
<text x="172.7" y="23.4">69.60</text>
<text x="138.1" y="25.9">229.37</text>
<text x="97.7" y="43.4">76.20</text>
<text x="102.4" y="54.5">38.10</text>
<text x="142.7" y="54.5">6.60</text>
<text x="179.6" y="78.9">28.52</text>
<text x="169.7" y="86">19.50</text>
<text x="178.4" y="94.6">23.91</text>
<text x="121.8" y="119.4">177.80</text>
<text x="157.7" y="123.2">19.50</text>
<text x="156.1" y="129.1">42.02</text>
<text x="144.2" y="134.2">25.40</text>
<text x="166.4" y="136.2">14.14</text>
<text x="129.2" y="147.1">38.10</text>
</g>
<g font-size="4.2">
<text x="56" y="65.9">11</text>
<text x="26.1" y="69.8">5</text>
<text x="32.7" y="70">2X</text>
<text x="63.7" y="66">4X</text>
<text x="203.3" y="86.6">ITEM</text>
<text x="219.2" y="86.6">PART</text>
<text x="236.1" y="88.7">MATERIAL</text>
<text x="257" y="88.7">QTY.</text>
<text x="203.8" y="90.7">NO.</text>
<text x="206.6" y="94.9">1</text>
<text x="213.1" y="94.9">BASE</text>
<text x="218" y="90.7">NAME</text>
<text x="237" y="94.9">ACRYLIC</text>
<text x="260.4" y="94.9">1</text>
<text x="206.6" y="99">2</text>
<text x="213.1" y="99">SUPPORT</text>
<text x="237" y="99">ACRYLIC</text>
<text x="260.4" y="99">2</text>
<text x="206.6" y="105.2">3</text>
<text x="213.1" y="103.2">CIRCULAR</text>
<text x="213.1" y="107.3">BASE</text>
<text x="237" y="105.2">ACRYLIC</text>
<text x="260.4" y="105.2">1</text>
<text x="206.6" y="111.4">4</text>
<text x="213.1" y="111.4">NECK</text>
<text x="237" y="111.4">ACRYLIC</text>
<text x="260.4" y="111.4">2</text>
<text x="91.5" y="116.5">7</text>
<text x="98.1" y="116.6">2X</text>
<text x="206.6" y="117.6">5</text>
<text x="213.1" y="115.6">LARGE</text>
<text x="213.1" y="119.7">ROD</text>
<text x="237" y="117.6">ACRYLIC</text>
<text x="260.4" y="117.6">2</text>
<text x="206.6" y="125.9">6</text>
<text x="213.1" y="123.8">MEDIUM</text>
<text x="236.4" y="125.9">ACRYLIC</text>
<text x="260.4" y="125.9">2</text>
<text x="19.4" y="128.6">2</text>
<text x="26" y="128.7">2X</text>
<text x="213.1" y="127.9">ROD</text>
<text x="55.1" y="133.5">6</text>
<text x="61.7" y="133.6">2X</text>
<text x="206.6" y="132.1">7</text>
<text x="206.6" y="136.2">8</text>
<text x="213.1" y="132.1">TEETH</text>
<text x="213.1" y="136.2">TOP CLAW</text>
<text x="237" y="132.1">ACRYLIC</text>
<text x="237" y="136.2">ACRYLIC</text>
<text x="260.4" y="132.1">2</text>
<text x="260.4" y="136.2">2</text>
<text x="206.6" y="142.4">9</text>
<text x="213.1" y="140.4">BOTTOM</text>
<text x="237" y="142.4">ACRYLIC</text>
<text x="260.4" y="142.4">2</text>
<text x="205.4" y="148.7">10</text>
<text x="213.1" y="144.5">CLAW</text>
<text x="213.1" y="148.7">SCREW</text>
<text x="237" y="148.7">ACRYLIC</text>
<text x="260.4" y="148.7">2</text>
<text x="19.4" y="154.4">1</text>
<text x="57.9" y="150.5">4</text>
<text x="205.4" y="152.8">11</text>
<text x="213.1" y="152.8">FASTENERS</text>
<text x="239.4" y="152.8">METAL</text>
<text x="260.4" y="152.8">4</text>
<text x="43.2" y="161.8">3</text>
</g>
<g font-size="4.2" fill="#808000">
<text x="80.6" y="60.4">8</text>
<text x="87.9" y="60.5">2X</text>
<text x="37" y="80.2">10</text>
<text x="44.8" y="80.3">2X</text>
<text x="84.7" y="145.3">9</text>
<text x="91.3" y="145.5">2X</text>
</g>
<g font-size="3.4">
<text x="197.8" y="166">TITLE:</text>
<text x="198.7" y="188.1">SIZE</text>
<text x="207.5" y="188.1">DWG. NO.</text>
<text x="256.5" y="188.2">REV</text>
<text x="198.8" y="201.7">SCALE: 1:10</text>
<text x="217.7" y="201.8">WEIGHT:</text>
<text x="244.5" y="201.7">SHEET 1 OF 1</text>
</g>
<text font-size="2.4" x="119.8" y="156.2">UNLESS OTHERWISE SPECIFIED:</text>
<g font-size="2.2">
<text x="119.5" y="161.8">DIMENSIONS ARE IN INCHES</text>
<text x="154.8" y="161.4">DRAWN</text>
<text x="175.4" y="156.6">NAME</text>
<text x="187.9" y="156.7">DATE</text>
<text x="119.5" y="164.4">TOLERANCES:</text>
<text x="119.5" y="167.1">FRACTIONAL</text>
<text x="154.9" y="166.3">CHECKED</text>
<text x="119.5" y="169.7">ANGULAR: MACH</text>
<text x="119.5" y="172.4">TWO PLACE DECIMAL</text>
<text x="142.5" y="169.7">BEND</text>
<text x="154.8" y="170.9">ENG APPR.</text>
<text x="119.5" y="175">THREE PLACE DECIMAL</text>
<text x="154.9" y="175.7">MFG APPR.</text>
<text x="154.9" y="180.4">Q.A.</text>
<text x="154.9" y="184.6">COMMENTS:</text>
</g>
<g font-size="2.1">
<text x="75.5" y="195.7">NEXT ASSY</text>
<text x="100.9" y="195.7">USED ON</text>
<text x="86.9" y="201.5">APPLICATION</text>
<text x="123.1" y="201.6">DO NOT SCALE DRAWING</text>
</g>
<g font-size="2">
<text x="31.5" y="182.9">PROPRIETARY AND CONFIDENTIAL</text>
<text x="119.2" y="180.6">INTERPRET GEOMETRIC</text>
<text x="119.2" y="183.1">TOLERANCING PER:</text>
<text x="27.8" y="186.5">THE INFORMATION CONTAINED IN THIS</text>
<text x="27.8" y="189">DRAWING IS THE SOLE PROPERTY OF</text>
<text x="27.8" y="191.6">&lt;INSERT COMPANY NAME HERE&gt;. ANY</text>
<text x="119.1" y="186.7">MATERIAL</text>
<text x="27.8" y="194.1">REPRODUCTION IN PART OR AS A WHOLE</text>
<text x="27.8" y="196.6">WITHOUT THE WRITTEN PERMISSION OF</text>
<text x="119.1" y="193.5">FINISH</text>
<text x="27.8" y="199.1">&lt;INSERT COMPANY NAME HERE&gt; IS</text>
<text x="27.8" y="201.7">PROHIBITED.</text>
</g>
</svg>
